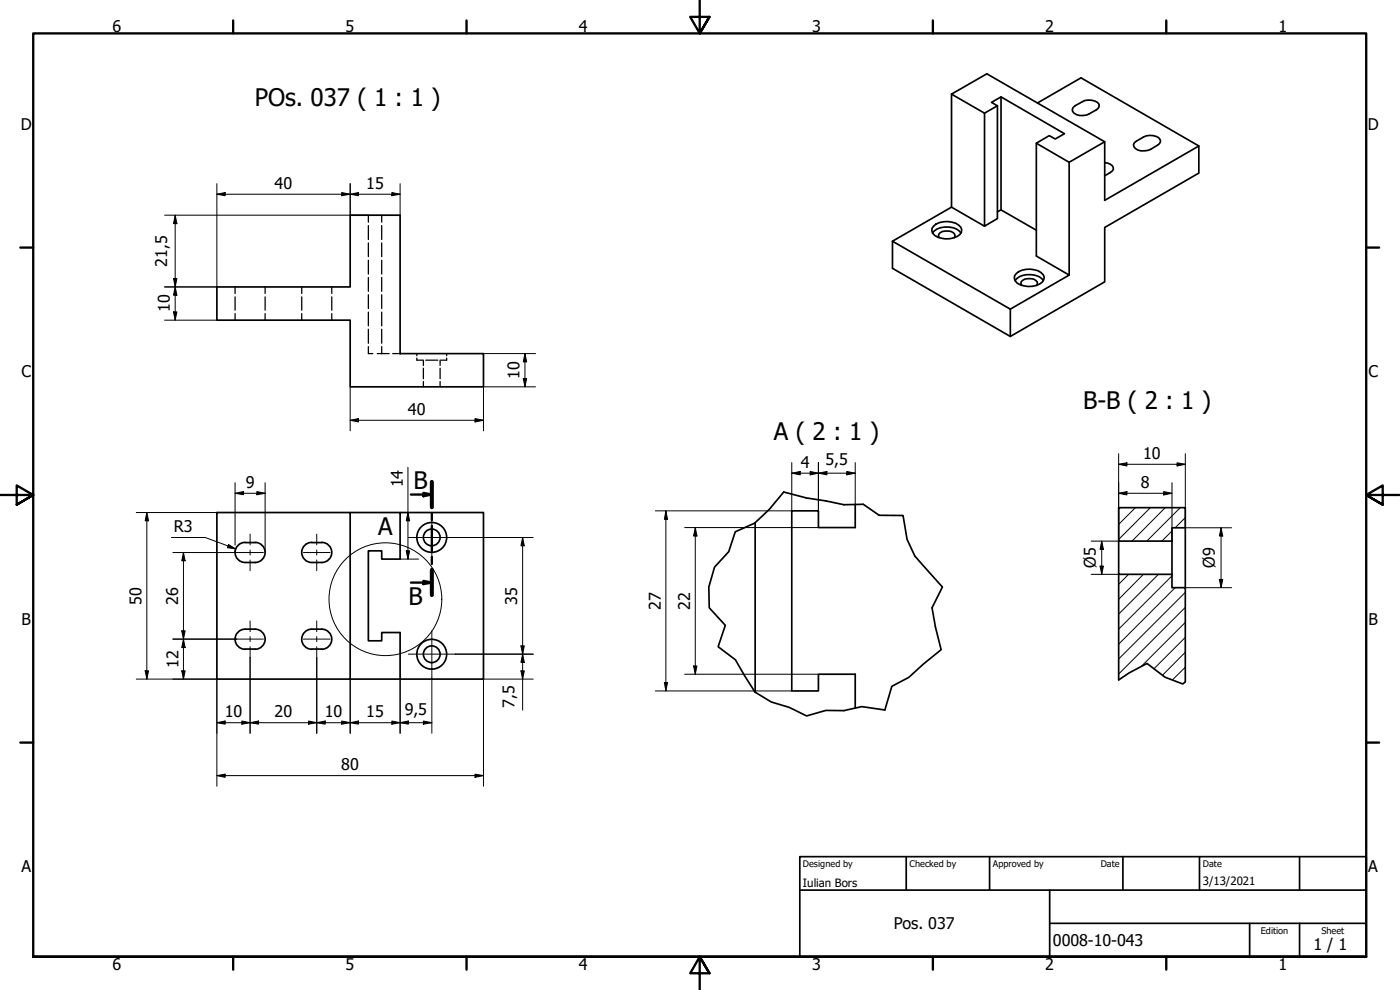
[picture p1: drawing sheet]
<svg xmlns="http://www.w3.org/2000/svg" width="420mm" height="297mm" viewBox="0 0 420 297" stroke-linecap="round" stroke-linejoin="round" font-family="sans-serif">
<!-- layer: Hatch (ISO) -->
<g fill="none" stroke="#000" stroke-width=".3">
<path d="M336.2 152.3l-.5 .5M340.7 152.3l-5 5M345.2 152.3l-9.5 9.5M349.7 152.3l-10 10.1M351.7 159.3l-3 3.1M354.2 152.3l-10 10.1M355.7 155.3l-3 3.1M338.7 172.3l-3 3M343.2 172.3l-7.5 7.5M347.7 172.3l-12 12M351.7 172.8l-16 16M352.7 176.3l-17 17"/>
<path d="M355.7 177.7l-20 20M355.7 195.7l-6.8 6.9M355.7 191.2l-9.4 9.4M355.7 186.7l-13.2 13.3M355.7 182.2l-20 20M355.7 200.2l-3.8 3.8"/>
</g>
<!-- layer: Hidden (ISO) -->
<g fill="none" stroke="#000" stroke-width=".38">
<path d="M110.6 64.6v2.1M110.6 67.7v4.2M110.6 72.9v4.1M110.6 78.1v4.1M114.6 64.6v2.1M114.6 67.7v4.2M114.6 72.9v4.1M114.6 78.1v4.1M70.5 86.1v2M70.5 89.1v4M70.5 94.1v2M79.6 86.1v2"/>
<path d="M79.6 89.1v4M79.6 94.1v2M90.6 86.1v2M90.6 89.1v4M90.6 94.1v2M99.6 86.1v2M99.6 89.1v4M99.6 94.1v2M110.6 83.2v4.2M110.6 88.4v4.2M110.6 93.6v4.2M110.6 98.8v4.2"/>
<path d="M114.6 83.2v4.2M114.6 88.4v4.2M114.6 93.6v4.2M114.6 98.8v4.2M110.6 104v2.1h1.3M113.2 106.1h3.6M114.6 104v2.1M117.9 106.1h2.2M125.1 107.4v.7h1.8M125.1 106.1v.6M127.1 108.1v1.6M127.1 110.5v3.2"/>
<path d="M127.1 114.5v1.6M127.8 108.1h3.6M132.1 108.1v1.6M132.1 110.5v3.2M132.1 114.5v1.6M134 107.4v.7h-1.7M134 106.1v.6"/>
</g>
<!-- layer: Visible (ISO) -->
<g fill="none" stroke="#000" stroke-width=".51">
<path d="M285.6 28.2v34l-17.8 10.2v8.1l35.4 20.5 28.3-16.4v-16.4l28.3-16.3v-8.1M295.5 34l3.8-2.3-1.7-1 2.8-1.6 19.1 11-2.8 1.6-1.8-1-3.9 2.3v33.8l9.9 5.7-17.7 10.3M299.3 31.7v33.9l-3.8 2.3v-33.9M300.4 29.1v33.9l10.6 6.1M311.3 30.9l13.1-7.5 35.4 20.4-28.3 16.3v-17.6l-35.3-20.4-10.6 6.1 9.9 5.8M322.1 32.2a7.6 7.6 0 0 1 5.6-2.1 1.99 1.99 0 0 1 2.2 1.8 5.7 5.7 0 0 1-7.6 2.1l-.4-.6-.1-.6zM320.9 48.7v33.8M331.5 48.8a2.4 2.4 0 0 1 2.6 2l-.9 .9-1.7 1.1M331.5 42.5l-10.6 6.2-9.9-5.7M340.4 42.8a6.2 6.2 0 0 1 6.6-1.9l.7 .4 .6 1.2a5.7 5.7 0 0 1-7.6 2.1l-.5-1.2zM267.8 72.4l35.4 20.4v8.2M279.8 69.9a6 6 0 0 1 8.6 0"/>
<path d="M280.2 67.9a6.1 6.1 0 0 1 8.2 .3 1.88 1.88 0 0 1-1.1 2.7 6.4 6.4 0 0 1-7.4-.9l-.2-.7v-.8zM281.9 71.3l-.3-.4a1.8 1.8 0 0 1 2.1-1.6 2.37 2.37 0 0 1 2.9 1.6l-.2 .4M285.6 62.2l9.9 5.7M300.4 63l-1.1 .5M65.1 86.1h40v-21.5h15v41.5h25v10h-40v-20h-40zM304.6 84.2a5.9 5.9 0 0 1 8.5 0M304.9 82.2a6.2 6.2 0 0 1 8.2 .3 1.96 1.96 0 0 1-1.1 2.7 6.9 6.9 0 0 1-6.8-.3 1.82 1.82 0 0 1-.3-2.7zM306.6 85.6l-.2-.5a1.8 1.8 0 0 1 2-1.5 2.74 2.74 0 0 1 2.9 1l-.2 1M65.1 153.8h40v50h-40zM105.1 153.8h15v14h-5.5v-2.5h-4v27h4v-2.5h5.5v14h-15M120.1 153.8h25v50h-25M226.6 156.8v50.9"/>
<path d="M256.7 151.4v6.9h-11.1v-5h-8v54h8v-5h11.1v10.2M335.7 152.3h20v6.1h-4v4h-16zM355.7 158.4v17.9M73.6 162.7a3 3 0 0 0-3.1 3.1 3 3 0 0 0 3.1 3M73.6 162.8h3M73.6 168.8h3M76.5 162.7a3 3 0 0 1 3.1 3.1 3 3 0 0 1-3.1 3M93.6 162.7a3 3 0 0 0-3 3.1 3 3 0 0 0 3 3M93.6 162.8h3M96.6 162.7a3 3 0 0 1 3 3.1 3 3 0 0 1-3 3h-3M335.7 162.4v9.9h16v4h4v28.3M335.7 172.3v31.7"/>
<path d="M351.7 162.4v9.9M73.6 188.8a3 3 0 0 0-3.1 3 3 3 0 0 0 3.1 3M73.6 188.8h3M73.6 194.7h3M76.5 188.8a3 3 0 0 1 3.1 3 3 3 0 0 1-3.1 3M93.6 188.8a3 3 0 0 0-3 3 3 3 0 0 0 3 3M93.6 188.8a5.8 5.8 0 0 1 4.8 .6 3 3 0 0 1 1 3.4 3 3 0 0 1-2.8 2l-3-.1"/>
<circle cx="129.6" cy="161.2" r="4.5"/>
<circle cx="129.6" cy="161.2" r="2.51"/>
<circle cx="129.6" cy="196.3" r="4.5"/>
<circle cx="129.6" cy="196.3" r="2.51"/>
</g>
<!-- layer: Break Line (ISO) -->
<path d="M220.7 159.6l5.8-2.6 4.3-4.1 4.4-5.3 6.8 1.8 5.8 .9 5.4 1.1 5.9-.1 4.7 3.3 7.2 .1 1.2 7.1 2.4 5.1 8.2 9.2-3.1 6.3 1 5.7 1.7 6.8-5.3 4.3-4.4 4-5 2.7-2.1 7.1-7-1-5.4 1.2h-5.4l-5.7 1.6-5.2-2.5-5.4-1.7-4.9-3-5.9-9.6-5.2-4 2.2-6.4-4.8-5.2-.2-6.3 1.7-5.9 4.3-4.7zM335.7 204l3.1-2.1 5.4-2.8 5.4 4.1 5.4 2 .7-.6" fill="none" stroke="#000" stroke-width=".51"/>
<!-- layer: Detail Boundary (ISO) -->
<circle cx="115.7" cy="179.8" r="16.9" fill="none" stroke="#000" stroke-width=".3"/>
<!-- layer: Section Line (ISO) -->
<path d="M123.3 148.4h6.3M127.1 147.9l2.5 .5-2.5 .5zM129.6 144.6v7.6M129.6 154v2.1M129.6 157.8v7.6M123.3 174.8h6.3M127.1 174.3l2.5 .5-2.5 .4zM129.6 167.1v2.1M129.6 171v7.5" fill="none" stroke="#000" stroke-width=".7"/>
<path d="M129.6 144.6v7.6M129.6 171v7.5" fill="none" stroke="#000" stroke-width="1.2"/>
<g fill="#000">
<path d="M127.1 147.9l2.5 .5-2.5 .5z" fill-rule="evenodd"/>
<path d="M127.1 174.3l2.5 .5-2.5 .4z" fill-rule="evenodd"/>
</g>
<!-- layer: Border (ISO) -->
<g fill="none" stroke="#000" stroke-width=".7">
<path d="M70 6.1v3.9M140 6.1v3.9M210 0v10l-2.9-4.9h5.8l-2.9 4.9 2.9-4.9M280 6.1v3.9M350 6.1v3.9M6.1 74.3h3.9M410 74.3h3.9M0 148.5h10l-5-2.8v5.7l5-2.9-5 2.9M420 148.5h-10l5-2.8v5.7l-5-2.9 5 2.9M6.1 222.8h3.9M410 222.8h3.9M10 287.1v-277.1h400v277.1h-400h400"/>
<path d="M70 287.1v3.8M140 287.1v3.8M212.9 292l-2.9-4.9 2.9 4.9h-5.8l2.9-4.9v9.9M280 287.1v3.8M350 287.1v3.8"/>
</g>
<!-- layer: Title (ISO) -->
<path d="M240 257h170v30.1h-170zM272 257v10.1M297 257v10.1M337 257v10.1M360 257v10.1M390 257v10.1M240 267.1h170M315 277h95M315 267.1v20M375 277v10.1M390 277v10.1" fill="none" stroke="#000" stroke-width=".51"/>
<!-- layer: Dimension (ISO) -->
<g fill="none" stroke="#000" stroke-width=".3">
<path d="M65.1 58.3l2.5-.5v.9zM65.1 58.3h55M65.1 55.1v31h-15.7M102.6 57.8l2.5 .5-2.5 .4zM105.1 58.3l2.5-.5v.9zM105.1 55.1v9.5M117.6 57.8l2.5 .5-2.5 .4zM120.1 55.1v9.5M49.4 64.6h61.2M52.6 64.6l.5 2.5h-1zM52.6 64.6v31.5M49.4 96.1h15.7"/>
<path d="M52.1 83.6h1l-.5 2.5zM52.1 93.6h1l-.5 2.5zM52.6 86.1l.5 2.5h-1zM105.1 116.1v13.2M145.1 106.1h15.6M157 113.6h1.1l-.6 2.5zM157.5 106.1l.6 2.5h-1.1zM157.5 106.1v10M160.7 116.1h-15.6v13.2M105.1 126.1l2.5-.5v1zM105.1 126.1h40M142.6 125.6l2.5 .5-2.5 .5z"/>
<path d="M237.6 138.8v14.5h-40.9M245.6 138.8v14.5M256.7 138.8v12.6M335.7 139.3l2.5-.4v.9zM335.7 139.3h20M335.7 136.1v26.3h-8.2M353.3 138.9l2.4 .4-2.4 .5zM355.7 136.1v22.3h13.9M40.9 153.8h24.2M44.1 153.8l.5 2.5h-1zM44.1 153.8v50M70.5 148l2.6-.5v.9z"/>
<path d="M70.5 148h9.1M70.5 144.8v18.8M77.1 147.5l2.5 .5-2.5 .4zM79.6 144.8v21M120.1 153.8h5.5M122.4 153.8l.5 2.5h-1zM122.4 140.2v27.6M199.8 153.3l.5 2.5h-.9zM199.8 153.3v54M205.5 158.3h40.1M208.7 158.3l.5 2.5h-1zM208.7 158.3v44"/>
<path d="M237.6 142l2.6-.5v1zM237.6 142h19.1M243.1 141.5l2.5 .5-2.5 .5zM245.6 142l2.6-.5v1zM254.1 141.5l2.6 .5-2.6 .5zM335.7 148l2.5-.5v1zM335.7 148h16M349.2 147.5l2.5 .5-2.5 .5zM351.7 144.8v17.6M366.5 158.4l.5 2.4h-1zM366.5 158.4v17.9M51.4 161.3h10.2l9.1 3.4"/>
<path d="M51.9 165.8h19.2M55.1 165.8l.5 2.5h-1.1zM55.1 165.8v38M68.6 163.4l2.1 1.3-2.4-.4zM70.5 165v.8M120.1 167.8h5.5M121.9 165.3h1l-.5 2.5zM136.6 161.3h23.4M156.8 161.3l.6 2.5h-1.1zM156.8 161.3v51.8M327.5 172.3h8.2M330.1 169.8h1.1l-.6 2.5z"/>
<path d="M330.6 162.4l.6 2.4h-1.1zM330.6 162.4v9.9M355.7 176.3h13.9M366 173.8h1l-.5 2.5zM51.9 191.8h19.2M54.5 189.3h1.1l-.5 2.5zM55.1 191.8l.5 2.5h-1.1zM75.1 197.3v22.7M95.1 197.3v22.7M136.6 196.3h23.4M156.3 193.8h1.1l-.6 2.5zM156.8 196.3l.6 2.4h-1.1z"/>
<path d="M208.2 199.8h1l-.5 2.5zM40.9 203.8h24.2v32.1M43.6 201.3h1l-.5 2.5zM54.5 201.3h1.1l-.5 2.5zM65.1 216.8l2.5-.5v1zM65.1 216.8h64.5M72.6 216.3l2.5 .5-2.5 .5zM75.1 216.8l2.5-.5v1zM92.6 216.3l2.5 .5-2.5 .5zM95.1 216.8l2.5-.5v1zM102.6 216.3l2.5 .5-2.5 .5zM105.1 216.8l2.5-.5v1z"/>
<path d="M105.1 203.8v16.2M117.6 216.3l2.5 .5-2.5 .5zM120.1 216.8l2.5-.5v1zM120.1 203.8v16.2M127.1 216.3l2.5 .5-2.5 .5zM129.6 203.2v16.8M156.3 201.3h1.1l-.6 2.5zM160 203.8h-14.9v32.1M196.7 207.3h40.9M199.4 204.8h.9l-.5 2.5zM205.5 202.3h40.1M65.1 232.7l2.5-.4v.9z"/>
<path d="M65.1 232.7h80M142.6 232.3l2.5 .4-2.5 .5z"/>
</g>
<g fill="#000">
<path d="M65.1 58.3l2.5-.5v.9z" fill-rule="evenodd"/>
<path d="M102.6 57.8l2.5 .5-2.5 .4z" fill-rule="evenodd"/>
<path d="M105.1 58.3l2.5-.5v.9z" fill-rule="evenodd"/>
<path d="M117.6 57.8l2.5 .5-2.5 .4z" fill-rule="evenodd"/>
<path d="M52.6 64.6l.5 2.5h-1z" fill-rule="evenodd"/>
<path d="M52.1 83.6h1l-.5 2.5z" fill-rule="evenodd"/>
<path d="M52.1 93.6h1l-.5 2.5z" fill-rule="evenodd"/>
<path d="M52.6 86.1l.5 2.5h-1z" fill-rule="evenodd"/>
<path d="M157 113.6h1.1l-.6 2.5z" fill-rule="evenodd"/>
<path d="M157.5 106.1l.6 2.5h-1.1z" fill-rule="evenodd"/>
<path d="M105.1 126.1l2.5-.5v1z" fill-rule="evenodd"/>
<path d="M142.6 125.6l2.5 .5-2.5 .5z" fill-rule="evenodd"/>
<path d="M335.7 139.3l2.5-.4v.9z" fill-rule="evenodd"/>
<path d="M353.3 138.9l2.4 .4-2.4 .5z" fill-rule="evenodd"/>
<path d="M44.1 153.8l.5 2.5h-1z" fill-rule="evenodd"/>
<path d="M70.5 148l2.6-.5v.9z" fill-rule="evenodd"/>
<path d="M77.1 147.5l2.5 .5-2.5 .4z" fill-rule="evenodd"/>
<path d="M122.4 153.8l.5 2.5h-1z" fill-rule="evenodd"/>
<path d="M199.8 153.3l.5 2.5h-.9z" fill-rule="evenodd"/>
<path d="M237.6 142l2.6-.5v1z" fill-rule="evenodd"/>
<path d="M243.1 141.5l2.5 .5-2.5 .5z" fill-rule="evenodd"/>
<path d="M245.6 142l2.6-.5v1z" fill-rule="evenodd"/>
<path d="M254.1 141.5l2.6 .5-2.6 .5z" fill-rule="evenodd"/>
<path d="M335.7 148l2.5-.5v1z" fill-rule="evenodd"/>
<path d="M349.2 147.5l2.5 .5-2.5 .5z" fill-rule="evenodd"/>
<path d="M55.1 165.8l.5 2.5h-1.1z" fill-rule="evenodd"/>
<path d="M68.6 163.4l2.1 1.3-2.4-.4z" fill-rule="evenodd"/>
<path d="M121.9 165.3h1l-.5 2.5z" fill-rule="evenodd"/>
<path d="M156.8 161.3l.6 2.5h-1.1z" fill-rule="evenodd"/>
<path d="M208.7 158.3l.5 2.5h-1z" fill-rule="evenodd"/>
<path d="M330.1 169.8h1.1l-.6 2.5z" fill-rule="evenodd"/>
<path d="M330.6 162.4l.6 2.4h-1.1z" fill-rule="evenodd"/>
<path d="M366 173.8h1l-.5 2.5z" fill-rule="evenodd"/>
<path d="M366.5 158.4l.5 2.4h-1z" fill-rule="evenodd"/>
<path d="M54.5 189.3h1.1l-.5 2.5z" fill-rule="evenodd"/>
<path d="M55.1 191.8l.5 2.5h-1.1z" fill-rule="evenodd"/>
<path d="M156.3 193.8h1.1l-.6 2.5z" fill-rule="evenodd"/>
<path d="M156.8 196.3l.6 2.4h-1.1z" fill-rule="evenodd"/>
<path d="M208.2 199.8h1l-.5 2.5z" fill-rule="evenodd"/>
<path d="M43.6 201.3h1l-.5 2.5z" fill-rule="evenodd"/>
<path d="M54.5 201.3h1.1l-.5 2.5z" fill-rule="evenodd"/>
<path d="M65.1 216.8l2.5-.5v1z" fill-rule="evenodd"/>
<path d="M72.6 216.3l2.5 .5-2.5 .5z" fill-rule="evenodd"/>
<path d="M75.1 216.8l2.5-.5v1z" fill-rule="evenodd"/>
<path d="M92.6 216.3l2.5 .5-2.5 .5z" fill-rule="evenodd"/>
<path d="M95.1 216.8l2.5-.5v1z" fill-rule="evenodd"/>
<path d="M102.6 216.3l2.5 .5-2.5 .5z" fill-rule="evenodd"/>
<path d="M105.1 216.8l2.5-.5v1z" fill-rule="evenodd"/>
<path d="M117.6 216.3l2.5 .5-2.5 .5z" fill-rule="evenodd"/>
<path d="M120.1 216.8l2.5-.5v1z" fill-rule="evenodd"/>
<path d="M127.1 216.3l2.5 .5-2.5 .5z" fill-rule="evenodd"/>
<path d="M156.3 201.3h1.1l-.6 2.5z" fill-rule="evenodd"/>
<path d="M199.4 204.8h.9l-.5 2.5z" fill-rule="evenodd"/>
<path d="M65.1 232.7l2.5-.4v.9z" fill-rule="evenodd"/>
<path d="M142.6 232.3l2.5 .4-2.5 .5z" fill-rule="evenodd"/>
</g>
<!-- layer: Center Mark (ISO) -->
<path d="M129.6 154.3v14M122.6 161.3h14M122.6 196.3h14M129.6 189.3v13.9" fill="none" stroke="#000" stroke-width=".3"/>
<!-- layer: Centerline (ISO) -->
<g fill="none" stroke="#000" stroke-width=".3">
<path d="M71.1 165.8h8M75.1 160.3v3.2M75.1 165v1.5M75.1 168v3.2M91.1 165.8h8M95.1 160.3v3.2M95.1 165v1.5M95.1 168v3.2M71.1 191.8h8M75.1 186.3v3.2M75.1 191v1.5M75.1 194v3.3"/>
<path d="M91.1 191.8h8M95.1 186.3v3.2M95.1 191v1.5M95.1 194v3.3"/>
</g>
<g font-size="7.2">
<text x="76.5" y="31.7">POs. 037 ( 1 : 1 )</text>
<text x="325.1" y="122.8">B-B ( 2 : 1 )</text>
<text x="232.2" y="131.9">A ( 2 : 1 )</text>
<text x="124.1" y="146.7">B</text>
<text x="113.5" y="160.5">A</text>
<text x="122.6" y="181.7">B</text>
</g>
<g font-size="4.8">
<text x="33.7" y="9.6">6</text>
<text x="103.7" y="9.6">5</text>
<text x="173.7" y="9.6">4</text>
<text x="243.7" y="9.6">3</text>
<text x="313.7" y="9.6">2</text>
<text x="383.7" y="9.6">1</text>
<text x="6.2" y="38.9">D</text>
<text x="410.5" y="38.9">D</text>
<text x="82.4" y="56.6">40</text>
<text x="109.9" y="56.6">15</text>
<text x="50.2" y="80" transform="rotate(-90 50.2 80)">21,5</text>
<text x="51" y="93.7" transform="rotate(-90 51 93.7)">10</text>
<text x="6.4" y="113.1">C</text>
<text x="156" y="113.7" transform="rotate(-90 156 113.7)">10</text>
<text x="410.7" y="113.1">C</text>
<text x="122.4" y="124.4">40</text>
<text x="343.1" y="137.7">10</text>
<text x="240.3" y="140.4">4</text>
<text x="247.8" y="139.6">5,5</text>
<text x="73.8" y="146.4">9</text>
<text x="120.9" y="146.2" transform="rotate(-90 120.9 146.2)">14</text>
<text x="342.4" y="146.4">8</text>
<text x="52.2" y="159.6">R3</text>
<text x="328.9" y="170.4" transform="rotate(-90 328.9 170.4)">Ø5</text>
<text x="364.6" y="170.4" transform="rotate(-90 364.6 170.4)">Ø9</text>
<text x="42.5" y="181.4" transform="rotate(-90 42.5 181.4)">50</text>
<text x="53.5" y="181.4" transform="rotate(-90 53.5 181.4)">26</text>
<text x="155.3" y="181.4" transform="rotate(-90 155.3 181.4)">35</text>
<text x="198.3" y="182.9" transform="rotate(-90 198.3 182.9)">27</text>
<text x="207.1" y="182.9" transform="rotate(-90 207.1 182.9)">22</text>
<text x="6.4" y="187.4">B</text>
<text x="410.7" y="187.4">B</text>
<text x="53.5" y="200.4" transform="rotate(-90 53.5 200.4)">12</text>
<text x="67.4" y="215.2">10</text>
<text x="82.4" y="215.2">20</text>
<text x="97.5" y="215.2">10</text>
<text x="109.9" y="215.2">15</text>
<text x="121.5" y="214.4">9,5</text>
<text x="154.4" y="212.3" transform="rotate(-90 154.4 212.3)">7,5</text>
<text x="102.4" y="231.1">80</text>
<text x="6.4" y="261.7">A</text>
<text x="410.7" y="261.7">A</text>
<text x="268.2" y="278.8">Pos. 037</text>
<text x="316" y="283.8">0008-10-043</text>
<text x="394.2" y="285">1 / 1</text>
<text x="33.7" y="290.9">6</text>
<text x="103.7" y="290.9">5</text>
<text x="173.7" y="290.9">4</text>
<text x="243.7" y="290.9">3</text>
<text x="313.7" y="290.9">2</text>
<text x="383.7" y="290.9">1</text>
</g>
<g font-size="3.4">
<text x="241" y="266">Iulian Bors</text>
<text x="361" y="265.5">3/13/2021</text>
</g>
<g font-size="2.7">
<text x="241" y="260.1">Designed by</text>
<text x="273" y="260.1">Checked by</text>
<text x="298" y="260.1">Approved by</text>
<text x="330.3" y="260">Date</text>
<text x="361" y="260">Date</text>
<text x="378.4" y="280.1">Edition</text>
<text x="396.6" y="280.1">Sheet</text>
</g>
</svg>
